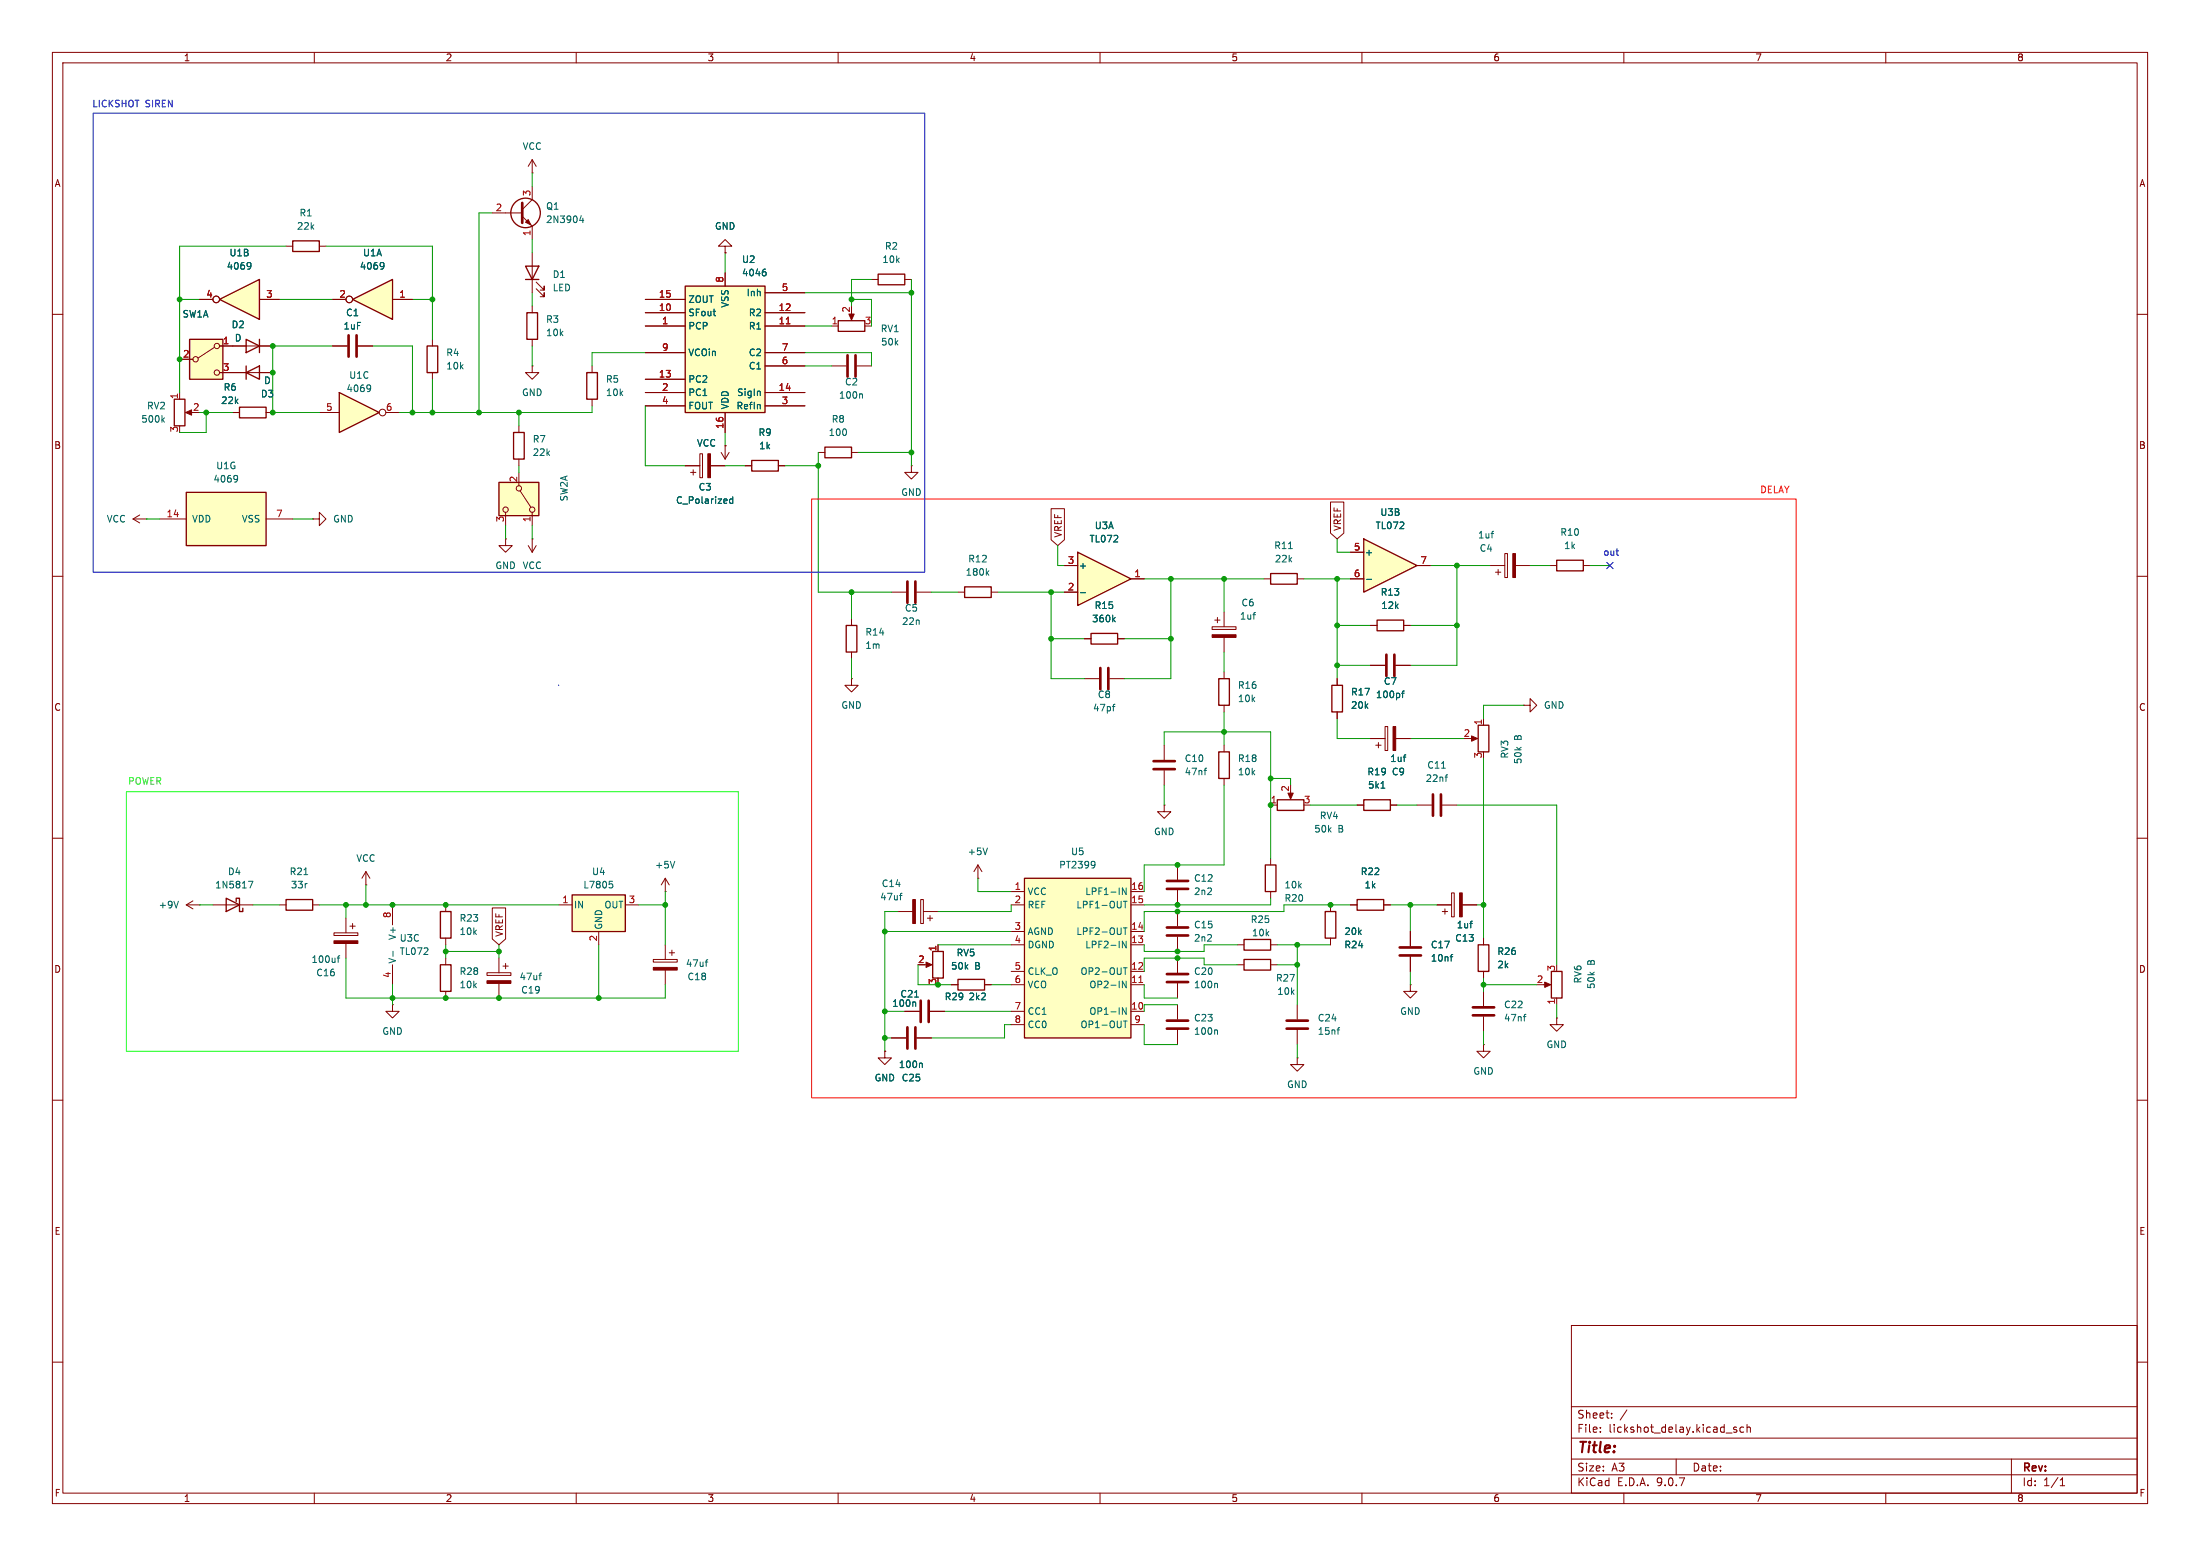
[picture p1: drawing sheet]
<svg xmlns="http://www.w3.org/2000/svg" width="420mm" height="297mm" viewBox="0 0 420 297" stroke-linecap="round" stroke-linejoin="round" font-family="sans-serif">
<g fill="none" stroke="#840000" stroke-width=".19">
<path d="M10 10h400v277h-400zM12 12h396v273h-396zM60 10v2M110 10v2M160 10v2M210 10v2M260 10v2M310 10v2M360 10v2M10 60h2M408 60h2M10 110h2"/>
<path d="M162.6 118.1v1.3M170.2 113h2.8M175 113h2.8M241.3 110.5h1.3M247.6 110.5h1.3M408 110h2M162.6 124.5v1.2M207 129.5h2.8M207 121.9h1.3M211.8 129.5h2.8M213.4 121.9h1.2M255.3 129.5v1.3"/>
<path d="M255.3 135.9v1.3M290.8 134.6h1.3v-1.2l1.3 1.2-1.3 1.3v-1.3M290.8 134.6h.1M10 160h2M222.2 153.7v1.2h1.3l-1.3 1.3-1.2-1.3h1.2M222.2 153.7h.1M259.1 153.7h1.2M265.4 153.7h1.3M270.5 153.7h2.8M275.3 153.7h2.8M408 160h2M69.8 168.9h.1"/>
<path d="M69.8 166.4l-.7 1.2M69.8 166.4l.8 1.2M69.8 166.4v2.5M127 170.2h.1M127 167.6l-.8 1.3M127 167.6l.8 1.3M127 167.6v2.6M224.8 165.1v2.8M224.8 169.9v2.8M254 172.7v1.3M254 179.1v1.2M257.8 172.7h1.3"/>
<path d="M264.2 172.7h1.2M274.3 172.7h2.8M275.3 174h1.1M275.8 173.5v1M277.1 170.4h.5v4.6h-.5zM279.1 172.7h2.8M283.2 179.1v1.2M172.7 193h2.8M177.5 193h2.8M224.8 182.9v2.8M224.8 187.7v2.8M236.2 180.3h1.3"/>
<path d="M236.2 184.2h1.3M242.6 180.3h1.2M242.6 184.2h1.2M283.2 185.4v1.3M283.2 189.2v2.8M283.2 194.1v2.8M294.6 188h1.1M297.2 190.5v1.3M10 210h2M408 210h2M300 253h108v32h-108zM10 260h2"/>
<path d="M300 278.5h108M300 274.5h108M300 268.5h108M305.5 273.2v.2M305.5 272.5v.1M307.7 270.5v.2M307.7 269.8v.1M310.6 269.1l-1.3 1.9M320 278.5v3M329.5 273.5h1.2M331.5 272.5l-.3-.1-.3 .2 .1 .2 .5 .2v.3h-.6M332.9 272.5l-.5-.1-.2 .3 .1 .6h.6"/>
<path d="M333.5 272.5l.2-.1 .4 .1 .1 .9M333.5 271.9v1.5M384 278.5v6.5M408 260h2M60 285v2M110 285v2M160 285v2M210 285v2M260 285v2M300 281.5h108M310 285v2M360 285v2"/>
<path d="M393.3 283.6h.9M393.3 282.5l.4-.4v1.5"/>
</g>
<path d="M161.5 119.4h2.1v5.1h-2.1zM242.6 109.5h5v2h-5zM208.3 120.9h5.1v2h-5.1zM254.3 130.8h2v5.1h-2zM260.3 152.7h5.1v2h-5.1zM237.5 179.3h5.1v2.1h-5.1zM253 174h2v5.1h-2zM259.1 171.7h5.1v2h-5.1zM237.5 183.1h5.1v2.1h-5.1zM282.2 180.3h2v5.1h-2zM296.2 185.4h2v5.1h-2z" fill="none" stroke="#840000" stroke-width=".25"/>
<g fill="none" stroke="#006464" stroke-width=".19">
<path d="M212.5 118.2l.4 .5M212.9 117.8l-.5 .5M246 104.7h.7M212.4 134.9h.4M212.8 134.4l-.2 .1M263.6 150.4h.8M275.2 146.6h.7M275.9 148.3h.4M276.3 147.9l-.2 .1M128.8 164.4l-.4 1.3M280.6 176.3h.5M281 175.8h.1"/>
<path d="M174.6 190.3h.7M174.6 191.2l.2 .2v.7M232.2 187.7l.2 .2v.6M290.8 194h.5M291.3 193.6l-.2 .1"/>
</g>
<g fill="none" stroke="#840000" stroke-width=".51">
<path d="M173.2 111v4.1M174.8 111v4.1M210.1 127.5v4.1M211.6 127.5v4.1M273.6 151.6v4.1M275.1 151.6v4.1M222.8 168.1h4M222.8 169.7h4M175.8 191v4.1M177.3 191v4.1M222.8 185.9h4M222.8 187.5h4"/>
<path d="M281.2 192.3h4M281.2 193.8h4"/>
</g>
<g fill="#840000" stroke="#840000" stroke-width=".19">
<path d="M294.9 187.5l1.1 .5-1.1 .5z"/>
<path d="M278.6 170.4h.5v4.6h-.5z"/>
</g>
<path d="M205.7 105.4l10.2 5.1-10.2 5.1z" fill="#ffffc2"/>
<path d="M184.1 112h5.1v2h-5.1zM205.7 105.4l10.2 5.1-10.2 5.1zM262.9 118.4h5.1v2h-5.1zM297.2 106.9h5.1v2.1h-5.1zM232.7 129.5h2v5.1h-2zM232.7 143.5h2v5.1h-2zM243.8 152.7h5.1v2h-5.1zM241.6 165.1h2v5.1h-2z" fill="none" stroke="#840000" stroke-width=".25"/>
<g fill="none" stroke="#840000" stroke-width=".19">
<path d="M182.9 113h1.2M189.2 113h1.3M203.2 108h2.5M203.2 113h2.5M215.9 110.5h2.5M231.4 119.6h4.6v.5h-4.6zM231.9 118.4h1M232.4 117.9v1M233.7 116.8v2.8M261.6 119.4h1.3M268 119.4h1.2M284.5 108h2.8"/>
<path d="M285.5 109.2h1M286 108.7v1M287.3 105.7h.5v4.5h-.5zM289.3 108h2.8M295.9 108h1.3M302.3 108h1.2M162.6 129.5v1.3h1.2l-1.2 1.3-1.3-1.3h1.3M162.6 129.5h.1M233.7 121.7v2.8M233.7 128.3v1.2M233.7 134.6v1.3M261.6 127h2.8"/>
<path d="M266.4 127h2.8M222.2 142.2v2.8M222.2 147.1v2.8M233.7 142.2v1.3M233.7 148.6v1.3M242.6 153.7h1.2M246.4 151.1v1M224.8 174v2.8M224.8 178.8v2.8M242.6 163.8v1.3M242.6 170.2v1.3M224.8 191.8v2.8"/>
<path d="M224.8 196.6v2.8M247.6 191.8v2.8M247.6 196.6v2.8M269.2 188v1.2h1.3l-1.3 1.3-1.2-1.3h1.2M269.2 188h.1"/>
</g>
<g fill="none" stroke="#006464" stroke-width=".19">
<path d="M188.4 109.3l.4 .5M188.8 109l-.5 .4M206.3 113.1h.9M239.2 117.3h.5M239.6 116.9h.1M284.7 101.8h.4M285 101.4h.1M267.6 132.3h.5M268.1 131.9l-.3 .2v1.1M229.9 147.1h.4M230.3 146.6l-.2 .1M232.2 196.6l.2 .2v.6"/>
<path d="M255.3 196.6h.4M255.7 196.2h-.2"/>
</g>
<g fill="#840000" stroke="#840000" stroke-width=".19">
<path d="M245.9 151.4h1l-.5 1.1z"/>
<path d="M231.4 121.2h4.6v.5h-4.6z"/>
<path d="M288.8 105.7h.5v4.5h-.5z"/>
</g>
<path d="M264.7 125v4M266.2 125v4M220.2 145.3h4.1M220.2 146.8h4.1M222.8 177h4M222.8 178.6h4M222.8 196.3h4M222.8 194.8h4M245.6 196.3h4.1M245.6 194.8h4.1" fill="none" stroke="#840000" stroke-width=".51"/>
<path d="M195.6 167.6h20.3v30.5h-20.3z" fill="#ffffc2"/>
<path d="M195.6 167.6h20.3v30.5h-20.3z" fill="none" stroke="#840000" stroke-width=".25"/>
<g fill="none" stroke="#840000" stroke-width=".19">
<path d="M193 170.2h2.6M193 172.7h2.6M193 177.8h2.6M215.9 170.2h2.5M215.9 172.7h2.5M215.9 177.8h2.5M193 180.3h2.6M193 185.4h2.6M193 188h2.6M193 193h2.6M193 195.6h2.6M215.9 180.3h2.5"/>
<path d="M215.9 185.4h2.5M215.9 188h2.5M215.9 193h2.5M215.9 195.6h2.5"/>
</g>
<g fill="none" stroke="#006464" stroke-width=".19">
<path d="M208.8 164.4l.2 .3a.94 .94 0 0 1-.2 .9M209 165l-.2 .2M214.4 172h.8M214.4 177.1h.8M214.8 172v1.3M214.8 177.1v1.3M215 169.5v1.3l-.7-1.3v1.3M215 179.6v1.3l-.7-1.3v1.3M214.4 184.7h.8M214.4 194.9h.8M214.8 184.7v1.3M214.8 194.9v1.3"/>
<path d="M215 187.3v1.2l-.7-1.2v1.2M215 192.3v1.3l-.7-1.3v1.3"/>
</g>
<path d="M217.4 187.5h.7" fill="none" stroke="#a90000" stroke-width=".19"/>
<path d="M109.2 170.8h10.2v7h-10.2z" fill="#ffffc2"/>
<path d="M109.2 170.8h10.2v7h-10.2zM182.9 186.9h5.1v2.1h-5.1z" fill="none" stroke="#840000" stroke-width=".25"/>
<path d="M106.7 172.7h2.5M114.3 177.8v2.5M119.4 172.7h2.5M181.6 188h1.3M188 188h1.2" fill="none" stroke="#840000" stroke-width=".19"/>
<path d="M116.3 168.2h.6M116.4 168.7h.3l.3 .2-.1 .5-.5 .1" fill="none" stroke="#006464" stroke-width=".19"/>
<path d="M260.3 102.9l10.2 5.1-10.2 5z" fill="#ffffc2"/>
<path d="M100.3 50.8h2.6l-1.3 2.5zM100.3 53.3h2.6M100.6 59.7h2v5.1h-2zM167.6 52.3h5.1v2.1h-5.1zM260.3 102.9l10.2 5.1-10.2 5zM282.2 138.4h2v5.1h-2zM178.1 181.6h2v5.1h-2z" fill="none" stroke="#840000" stroke-width=".25"/>
<g fill="none" stroke="#840000" stroke-width=".19">
<path d="M101.6 48.3v7.6M101.6 58.4v1.3M102.4 55.1l1.5 1.5v-.7v.7h-.8M102.4 53.8l1.5 1.6v-.8v.8h-.8M138.4 47h1.3l-1.3-1.3-1.2 1.3h1.2v1.3M138.4 48.3h.1M166.4 53.3h1.2M172.7 53.3h1.3M101.6 64.8v1.2M174 88.9v1.3h1.3l-1.3 1.2-1.3-1.2h1.3M174 88.9h.1M257.8 105.4h2.5"/>
<path d="M257.8 110.5h2.5M270.5 108h2.5M264.4 138.7h.5v4.6h-.5zM283.2 137.2v1.2M261.6 141h2.8M262.6 142.2h1.1M263.1 141.7v1M266.4 141h2.8M280.7 141h1M171.4 174h2.8M175.8 171.7h.5v4.6h-.5zM176.3 174h2.8"/>
<path d="M177 175.3h1.1M177.5 174.8v1M186.7 167.6h.1M186.7 165.1l-.8 1.3M186.7 165.1l.8 1.3M186.7 165.1v2.5M269.2 177.8v2.8M170.2 198.1h2.8M175 198.1h2.8M176.5 184.2h1M179.1 180.3v1.3M269.2 182.6v2.8"/>
<path d="M283.2 199.4v1.3h1.3l-1.3 1.2-1.3-1.2h1.3M283.2 199.4h.1M297.2 194.3v1.3h1.2l-1.2 1.3-1.3-1.3h1.3M297.2 194.3h.1M168.9 200.7v1.2h1.3l-1.3 1.3-1.3-1.3h1.3M168.9 200.7h.1M247.6 201.9v1.3h1.3l-1.3 1.3-1.2-1.3h1.2M247.6 201.9h.1"/>
</g>
<path d="M260.9 110.6h.9M267.9 144.5h.5M268.3 144.1h.1M171.7 170.9h.5M172.2 170.5l-.2 .1M188.5 161.9l-.4 1.2M276.9 182.6h.4M277.3 182.2h-.2M175.9 202.9l.2 .2v.7" fill="none" stroke="#006464" stroke-width=".19"/>
<path d="M173.2 196.1v4.1M174.8 196.1v4.1M267.2 182.4h4.1M267.2 180.8h4.1" fill="none" stroke="#840000" stroke-width=".51"/>
<g fill="#840000" stroke="#840000" stroke-width=".19">
<path d="M174.2 171.7h.6v4.6h-.6z"/>
<path d="M176.8 183.6l1.1 .6-1.1 .5z"/>
<path d="M265.9 138.7h.5v4.6h-.5z"/>
<path d="M280.9 140.5l1.2 .5-1.2 .5z"/>
</g>
<path d="M130.8 54.6h15.2v24.1h-15.2z" fill="#ffffc2"/>
<path d="M130.8 54.6h15.2v24.1h-15.2z" fill="none" stroke="#840000" stroke-width=".25"/>
<g fill="none" stroke="#840000" stroke-width=".19">
<path d="M123.2 59.7h7.6M123.2 57.2h7.6M138.4 52.1v2.5M146 59.7h7.7M146 55.9h7.7M63.5 66h2.8M68.3 66h2.8M123.2 77.5h7.6M123.2 74.9h7.6M123.2 67.3h7.6M123.2 62.2h7.6M123.2 72.4h7.6"/>
<path d="M138.4 78.7v3.9M146 77.5h7.7M146 74.9h7.7M146 69.9h7.7M146 67.3h7.7M146 62.2h7.7"/>
</g>
<path d="M150.1 61.8h.7" fill="none" stroke="#a90000" stroke-width=".19"/>
<path d="M145.9 51.4h.2M146 51.9l.3 .2v.3l-.3 .2" fill="none" stroke="#006464" stroke-width=".19"/>
<path d="M66.5 64v4.1M68.1 64v4.1" fill="none" stroke="#840000" stroke-width=".51"/>
<path d="M67.3 57.2l7.6-3.9v7.7z" fill="#ffffc2"/>
<g fill="none" stroke="#840000" stroke-width=".25">
<path d="M55.9 46h5.1v2h-5.1zM67.3 57.2l7.6-3.9v7.7zM81.5 66h2.1v5.1h-2.1z"/>
<circle cx="100.3" cy="40.6" r="2.82"/>
</g>
<g fill="none" stroke="#840000" stroke-width=".19">
<path d="M101.6 33h.1M101.6 35.6v2.5l-1.9 1.9M101.6 30.5v2.5M101.6 30.5l-.8 1.3M101.6 30.5l.8 1.3M54.6 47h1.3M61 47h1.2M63.5 57.2h2.5M74.9 57.2h3.8M94 40.6h5.7M99.7 41.3l1.9 1.9v2.5M82.5 64.8v1.2"/>
<path d="M82.5 71.1v1.3M25.4 99.1l1.3 .7M25.4 99.1h2.5M26.7 98.3l-1.3 .8M27.9 99.1h.1"/>
<circle cx="66.7" cy="57.1" r=".63"/>
</g>
<path d="M73.1 50.1l.2 .3a.94 .94 0 0 1-.2 .9M73.3 50.7l-.2 .2M111 41.2l-.3 .9h.7M111.3 41.6v.9" fill="none" stroke="#006464" stroke-width=".19"/>
<path d="M99.7 38.7v3.8" fill="none" stroke="#840000" stroke-width=".51"/>
<path d="M100.3 42.4l.5-.5 .5 1z" fill="#840000" stroke="#840000" stroke-width=".19"/>
<path d="M41.9 57.2l7.6-3.9v7.7z" fill="#ffffc2"/>
<path d="M41.9 57.2l7.6-3.9v7.7zM45.7 77.7h5.1v2.1h-5.1zM47 64.8l2.5 1.2-2.5 1.3zM47 71.1l2.5-1.2v2.5zM47 69.9v2.5M49.5 64.8v2.5" fill="none" stroke="#840000" stroke-width=".25"/>
<g fill="none" stroke="#840000" stroke-width=".19">
<path d="M38.1 57.2h2.5M49.5 57.2h3.8M44.4 66h7.7M44.4 71.1h7.7M44.4 78.7h1.3M50.8 78.7h1.3"/>
<circle cx="41.3" cy="57.1" r=".63"/>
</g>
<path d="M47.7 50.1l.2 .3a.94 .94 0 0 1-.2 .9M47.9 50.7l-.2 .2" fill="none" stroke="#006464" stroke-width=".19"/>
<path d="M36.2 64.8h6.3v7.6h-6.3z" fill="#ffffc2"/>
<g fill="none" stroke="#840000" stroke-width=".19">
<path d="M162.6 59.7v1M34.3 68.6h2.5M34.3 74.9v1.3M35.8 78.7h1M40.9 66.3l-3.1 2M41.9 66h2.5M41.9 71.1h2.5M158.7 69.9h2.8M158.7 62.2h1.3M163.6 69.9h2.8M130.8 88.9h2.8M131.8 90.2h1"/>
<path d="M132.3 89.7v1M133.6 86.6h.5v4.6h-.5zM135.6 88.9h2.8M137.7 86.4l.7 1.2M138.4 85.1h.1M138.4 85.1v2.5M139.2 86.4l-.8 1.2M142.2 88.9h1.3M148.6 88.9h1.3M156.2 86.4h1.3M162.6 86.4h1.2M74.9 172.7v3.8"/>
<path d="M85.1 172.7v1.3M85.1 179.1v1.2M74.9 191.8v1.2h1.3l-1.3 1.3-1.2-1.3h1.2M74.9 191.8h.1M74.9 184.2v3.8M85.1 182.9v1.3M85.1 189.2v1.3M93 185.7h4.5v.5h-4.5zM95.2 182.9v2.8M95.2 187.7v2.8M96 184.4h1M96.5 183.9v1"/>
<path d="M124.7 183.1h4.6v.5h-4.6zM127 180.3v2.8M127 185.2v2.8M127.8 181.9h1M128.3 181.4v1"/>
<circle cx="37.3" cy="68.6" r=".51"/>
<circle cx="41.4" cy="71.1" r=".51"/>
<circle cx="41.4" cy="66" r=".51"/>
</g>
<path d="M33.3 76.2h2v5.1h-2zM36.2 64.8h6.3v7.6h-6.3zM160 61.2h5.1v2h-5.1zM143.5 87.9h5.1v2h-5.1zM157.5 85.3h5.1v2.1h-5.1zM84.1 174h2v5.1h-2zM84.1 184.2h2v5h-2z" fill="none" stroke="#840000" stroke-width=".25"/>
<g fill="#840000" stroke="#840000" stroke-width=".19">
<path d="M135.1 86.6h.5v4.6h-.5z"/>
<path d="M162.1 59.9h1l-.5 1.2z"/>
<path d="M93 187.2h4.5v.5h-4.5z"/>
<path d="M124.7 184.7h4.6v.5h-4.6z"/>
<path d="M35.4 78.7l1.2-.5v1z"/>
</g>
<path d="M31.4 79.7l-.5 .5M164.5 75.2l.1 .2v.6M31 80.1l.4 .5M139.9 94.8v1.3M139.9 95.3l-.4-.1-.2 .3 .1 .5h.5M75 181.6v.9M102.9 186.2h.5M103.4 185.7l-.3 .1M134.6 183.6h.5M135.1 183.2l-.2 .1" fill="none" stroke="#006464" stroke-width=".19"/>
<path d="M161.8 67.8v4.1M163.3 67.8v4.1" fill="none" stroke="#840000" stroke-width=".51"/>
<path d="M64.8 74.9l7.6 3.8-7.6 3.9z" fill="#ffffc2"/>
<path d="M64.8 74.9l7.6 3.8-7.6 3.9z" fill="none" stroke="#840000" stroke-width=".25"/>
<g fill="none" stroke="#840000" stroke-width=".19">
<path d="M61 78.7h3.8M73.7 78.7h2.5M59.7 99.1h1.3v-1.3l1.2 1.3-1.2 1.2v-1.2M59.7 99.1h.1"/>
<circle cx="73" cy="78.7" r=".63"/>
</g>
<path d="M70.5 73.5l.3 .2a.94 .94 0 0 1-.3 1M70.8 74l-.3 .3" fill="none" stroke="#006464" stroke-width=".19"/>
<path d="M35.6 94h15.2v10.1h-15.2z" fill="#ffffc2"/>
<path d="M35.6 94h15.2v10.1h-15.2zM98 82.6h2.1v5h-2.1z" fill="none" stroke="#840000" stroke-width=".25"/>
<path d="M30.5 99.1h5.1M50.8 99.1h5.1M99.1 81.3v1.3M99.1 87.6v1.3M96.5 102.9v1.2h1.3l-1.3 1.3-1.3-1.3h1.3M96.5 102.9h.1M100.8 104.1l.8 1.3M101.6 102.9h.1M101.6 102.9v2.5M102.4 104.1l-.8 1.3" fill="none" stroke="#840000" stroke-width=".19"/>
<path d="M45.1 90.7l.3 .3a.94 .94 0 0 1-.3 1M45.4 91.3l-.3 .2" fill="none" stroke="#006464" stroke-width=".19"/>
<path d="M95.2 92.1h7.7v6.3h-7.7z" fill="#ffffc2"/>
<g fill="none" stroke="#840000" stroke-width=".19">
<path d="M38.1 57.2h2.5M49.5 57.2h3.8M63.5 57.2h2.5M74.9 57.2h3.8M123.2 59.7h7.6M123.2 57.2h7.6M138.4 48.3h.1M138.4 52.1v2.5M146 59.7h7.7M146 55.9h7.7M34.3 68.6h2.5M41.9 66h5.1"/>
<path d="M41.9 71.1h5.1M44.4 78.7h1.3M49.5 66h2.6M49.5 71.1h2.6M50.8 78.7h1.3M63.5 66h2.8M68.3 66h2.8M101.6 69.9v1.2h1.3l-1.3 1.3-1.3-1.3h1.3M101.6 69.9h.1M113 69.9v1.2M113 76.2v1.3M123.2 77.5h7.6"/>
<path d="M123.2 74.9h7.6M123.2 67.3h7.6M123.2 62.2h7.6M123.2 72.4h7.6M138.4 78.7v3.9M146 77.5h7.7M146 74.9h7.7M146 69.9h7.7M146 67.3h7.7M146 62.2h7.7M96.5 97.8v2.5M99.1 90.2v2.5"/>
<path d="M99.3 93.7l2 3.1M101.6 97.8v2.5M130.8 88.9h2.8M135.6 88.9h2.8M138.4 85.1h.1M142.2 88.9h1.3M148.6 88.9h1.3M200.7 97.1h2.5v5.9l-1.3 1.1-1.2-1.1zM254 95.8h2.5v6l-1.2 1.1-1.3-1.1zM203.2 108h2.5M203.2 113h2.5M215.9 110.5h2.5"/>
<path d="M257.8 105.4h2.5M257.8 110.5h2.5M261.6 119.4h1.3M268 119.4h1.2M270.5 108h2.5M207 121.9h1.3M213.4 121.9h1.2M255.3 129.5v1.3M255.3 135.9v1.3M261.6 127h2.8M266.4 127h2.8M259.1 153.7h1.2"/>
<path d="M261.6 141h2.8M265.4 153.7h1.3M266.4 141h2.8M35.6 172.7l1.2 .8M35.6 172.7h2.5M36.8 172l-1.2 .7M38.1 172.7h.1M40.6 172.7h7.7M53.3 172.7h1.3M59.7 172.7h1.3M63.8 178.1h4.5v.5h-4.5zM66 175.3v2.8"/>
<path d="M66.8 176.8h1M67.3 176.3v1M94 173.3h2.5v5.9l-1.3 1.1-1.2-1.1zM254 172.7v1.3M254 179.1v1.2M257.8 172.7h1.3M264.2 172.7h1.2M269.2 177.8v2.8M274.3 172.7h2.8M279.1 172.7h2.8M283.2 179.1v1.2M66 180.1v2.8"/>
<path d="M170.2 198.1h2.8M172.7 193h2.8M175 198.1h2.8M177.5 193h2.8M179.1 180.3v1.3M181.6 188h1.3M188 188h1.2M269.2 182.6v2.8M283.2 185.4v1.3M168.9 200.7h.1"/>
<circle cx="41.3" cy="57.1" r=".63"/>
<circle cx="66.7" cy="57.1" r=".63"/>
<circle cx="96.5" cy="97.3" r=".51"/>
<circle cx="99.1" cy="93.2" r=".51"/>
<circle cx="101.6" cy="97.3" r=".51"/>
</g>
<path d="M112 71.1h2v5.1h-2zM95.2 92.1h7.7v6.3h-7.7zM43.2 171.5l2.5 1.2-2.5 1.3zM45.1 172.1v-.6h.6v2.5h.7v-.6M54.6 171.7h5.1v2h-5.1z" fill="none" stroke="#840000" stroke-width=".25"/>
<path d="M63.8 179.6h4.5v.5h-4.5z" fill="#840000" stroke="#840000" stroke-width=".19"/>
<g fill="none" stroke="#006464" stroke-width=".19">
<path d="M47.7 50.1l.2 .3a.94 .94 0 0 1-.2 .9M47.9 50.7l-.2 .2M73.1 50.1l.2 .3a.94 .94 0 0 1-.2 .9M73.3 50.7l-.2 .2M145.9 51.4h.2M146 51.9l.3 .2v.3l-.3 .2M139.9 95.3l-.4-.1-.2 .3 .1 .5h.5M139.9 94.8v1.3M206.3 113.1h.9M212.5 118.2l.4 .5M212.9 117.8l-.5 .5M260.9 110.6h.9"/>
<path d="M267.6 132.3h.5M268.1 131.9l-.3 .2v1.1M263.6 150.4h.8M267.9 144.5h.5M268.3 144.1h.1M34.1 172l-.5 1.3M47.4 168.2h.9l-.6 1.3M58 166.9h.8M58.5 168.6h.1M280.6 176.3h.5M281 175.8h.1M64.4 182.9h.5"/>
<path d="M64.9 182.4l-.3 .2v1.1M174.6 190.3h.7M174.6 191.2l.2 .2v.7M276.9 182.6h.4M277.3 182.2h-.2M175.9 202.9l.2 .2v.7"/>
</g>
<g fill="none" stroke="#009600" stroke-width=".19">
<path d="M101.6 33v2.6M34.3 57.2h3.8M53.3 57.2h10.2M54.6 47h-20.3v27.9M62.2 47h20.3v17.8M78.7 57.2h3.8M94 40.6h-2.6v38.1M101.6 45.7v2.6M101.6 55.9v2.5M138.4 48.3v3.8M153.7 55.9h20.3M162.6 57.2h3.8v5"/>
<path d="M166.4 53.3h-3.8v5.1M174 53.3v35.6M38.1 78.7h6.3M39.4 78.7v3.9h-5.1M63.5 66h-11.4v12.7h8.9M71.1 66h7.6v12.7M82.5 72.4v6.3M99.1 78.7v2.6M101.6 66v3.9M113 77.5v1.2h-36.8M123.2 67.3h-10.2v2.6M123.2 77.5v11.4h7.6"/>
<path d="M153.7 69.9h5M153.7 67.3h12.7v2.6M153.7 62.2h5M27.9 99.1h2.6M55.9 99.1h3.8M99.1 88.9v1.3M138.4 88.9h3.8M138.4 82.6v2.5M149.9 88.9h6.3M156.2 86.4v26.6h14M163.8 86.4h10.2M96.5 100.3v2.6"/>
<path d="M101.6 100.3v2.6M162.6 113v5.1M177.8 113h5.1M190.5 113h12.7M200.7 113v16.5h6.3M201.9 104.1v3.9h1.3M218.4 110.5h22.9M223.5 110.5v19h-8.9M233.7 110.5v6.3M248.9 110.5h8.9M255.3 102.9v2.5h2.5M255.3 110.5v19"/>
<path d="M255.3 119.4h6.3M269.2 119.4h8.9M273 108h11.5M278.1 108v19h-8.9M292.1 108h3.8M303.5 108h3.8M162.6 125.7v3.8M200.7 121.9h6.3M214.6 121.9h8.9M233.7 124.5v3.8M233.7 135.9v6.3M255.3 137.2v3.8h6.3"/>
<path d="M255.3 127h6.3M290.8 134.6h-7.6v2.6M222.2 142.2v-2.5h20.4v24.1M222.2 149.9v3.8M233.7 149.9v15.2h-15.3v5.1M242.6 148.6h3.8v1.3M250.2 153.7h8.9M266.7 153.7h3.8M269.2 141h10.2M278.1 153.7h19.1v30.5M283.2 144.8v34.3M38.1 172.7h2.5"/>
<path d="M48.3 172.7h5M61 172.7h45.7M66 172.7v2.6M69.8 168.9v3.8M121.9 172.7h5.1M127 170.2v10.1M168.9 177.8h24.1M171.4 174h-2.5v26.7M186.7 167.6v2.6h6.3M193 172.7v1.3h-13.9M242.6 171.5v1.2h-24.2M257.8 172.7h-12.7v1.3h-26.7v3.8"/>
<path d="M265.4 172.7h8.9M269.2 172.7v5.1M281.9 172.7h1.3M66 182.9v7.6h61v-2.5M74.9 188v3.8M85.1 181.6h10.1M85.1 180.3v2.6M95.2 180.3v2.6M114.3 180.3v10.2M168.9 193h3.8M168.9 198.1h1.3M175.3 184.2v3.8h6.3"/>
<path d="M179.1 180.3h13.9M180.3 193h12.7M189.2 188h3.8M193 195.6h-1.2v2.5h-14M218.4 180.3v1.3h11.5v-1.3h6.3M218.4 188v2.5h6.4M218.4 195.6v3.8h6.4M224.8 191.8h-6.4v1.2M236.2 184.2h-6.3v-1.3h-11.5v2.5M243.8 180.3h10.2M243.8 184.2h3.8M247.6 180.3v11.5"/>
<path d="M247.6 199.4v2.5M269.2 185.4v2.6M283.2 186.7v2.5M283.2 196.9v2.5M283.2 188h10.2M297.2 191.8v2.5"/>
</g>
<path d="M306.7 107.3l1.2 1.3M307.9 107.3l-1.2 1.3" fill="none" stroke="#000084" stroke-width=".19"/>
<path d="M154.9 95.3h188v114.3h-188z" fill="none" stroke="#ff0900" stroke-width=".19"/>
<path d="M17.8 21.6h158.7v87.6h-158.7zM106.7 130.8h.1" fill="none" stroke="#0000c2" stroke-width=".19"/>
<path d="M24.1 151.1h116.9v49.6h-116.9z" fill="none" stroke="#0eff18" stroke-width=".19"/>
<path d="M150.1 61.8h.7" fill="none" stroke="#a90000" stroke-width=".19"/>
<g fill="#009600" stroke="#009600" stroke-width=".19">
<circle cx="247.6" cy="180.3" r=".46"/>
<circle cx="247.6" cy="184.2" r=".46"/>
<circle cx="254" cy="172.7" r=".46"/>
<circle cx="224.8" cy="182.9" r=".46"/>
<circle cx="224.8" cy="181.6" r=".46"/>
<circle cx="224.8" cy="174" r=".46"/>
<circle cx="224.8" cy="172.7" r=".46"/>
<circle cx="278.1" cy="108" r=".46"/>
<circle cx="278.1" cy="119.4" r=".46"/>
<circle cx="255.3" cy="110.5" r=".46"/>
<circle cx="255.3" cy="127" r=".46"/>
<circle cx="255.3" cy="119.4" r=".46"/>
<circle cx="269.2" cy="172.7" r=".46"/>
<circle cx="242.6" cy="153.7" r=".46"/>
<circle cx="242.6" cy="148.6" r=".46"/>
<circle cx="179.1" cy="188" r=".46"/>
<circle cx="223.5" cy="121.9" r=".46"/>
<circle cx="200.7" cy="121.9" r=".46"/>
<circle cx="200.7" cy="113" r=".46"/>
<circle cx="233.7" cy="110.5" r=".46"/>
<circle cx="223.5" cy="110.5" r=".46"/>
<circle cx="224.8" cy="165.1" r=".46"/>
<circle cx="283.2" cy="188" r=".46"/>
<circle cx="233.7" cy="139.7" r=".46"/>
<circle cx="283.2" cy="172.7" r=".46"/>
<circle cx="99.1" cy="78.7" r=".46"/>
<circle cx="82.5" cy="57.2" r=".46"/>
<circle cx="52.1" cy="78.7" r=".46"/>
<circle cx="39.4" cy="78.7" r=".46"/>
<circle cx="52.1" cy="71.1" r=".46"/>
<circle cx="52.1" cy="66" r=".46"/>
<circle cx="34.3" cy="68.6" r=".46"/>
<circle cx="34.3" cy="57.2" r=".46"/>
<circle cx="174" cy="55.9" r=".46"/>
<circle cx="156.2" cy="88.9" r=".46"/>
<circle cx="174" cy="86.4" r=".46"/>
<circle cx="162.6" cy="57.2" r=".46"/>
<circle cx="162.6" cy="113" r=".46"/>
<circle cx="74.9" cy="172.7" r=".46"/>
<circle cx="74.9" cy="190.5" r=".46"/>
<circle cx="69.8" cy="172.7" r=".46"/>
<circle cx="95.2" cy="190.5" r=".46"/>
<circle cx="85.1" cy="190.5" r=".46"/>
<circle cx="114.3" cy="190.5" r=".46"/>
<circle cx="95.2" cy="181.6" r=".46"/>
<circle cx="168.9" cy="198.1" r=".46"/>
<circle cx="168.9" cy="193" r=".46"/>
<circle cx="168.9" cy="177.8" r=".46"/>
<circle cx="127" cy="172.7" r=".46"/>
<circle cx="78.7" cy="78.7" r=".46"/>
<circle cx="85.1" cy="181.6" r=".46"/>
<circle cx="85.1" cy="172.7" r=".46"/>
<circle cx="91.4" cy="78.7" r=".46"/>
<circle cx="82.5" cy="78.7" r=".46"/>
<circle cx="66" cy="172.7" r=".46"/>
</g>
<text font-size="2.8" fill="#840000" x="301" y="277.9">Title:</text>
<g font-size="2.1" fill="#840000">
<text x="301" y="273.7">File:</text>
<text x="301" y="271">Sheet:</text>
<text x="307.1" y="273.7">lickshot_delay.kicad_sch</text>
<text x="301" y="281.1">Size:</text>
<text x="307.6" y="281.1">A3</text>
<text x="323" y="281.1">Date:</text>
<text x="386" y="281.3">Rev:</text>
<text x="301" y="283.9">KiCad</text>
<text x="308.7" y="283.9">E.D.A.</text>
<text x="316.3" y="283.9">9.0.7</text>
<text x="386" y="283.9">Id:</text>
<text x="390.1" y="283.9">1/1</text>
</g>
<g font-size="1.8" fill="#840000">
<text x="35" y="11.9">1</text>
<text x="85" y="11.9">2</text>
<text x="135" y="11.9">3</text>
<text x="185" y="11.9">4</text>
<text x="235" y="11.9">5</text>
<text x="285" y="11.9">6</text>
<text x="335" y="11.9">7</text>
<text x="385" y="11.9">8</text>
<text x="10.3" y="35.9">A</text>
<text x="408.3" y="35.9">A</text>
<text x="10.3" y="85.9">B</text>
<text x="408.2" y="85.9">B</text>
<text x="256.2" y="101.4" transform="rotate(-90 256.2 101.4)">VREF</text>
<text x="202.9" y="102.7" transform="rotate(-90 202.9 102.7)">VREF</text>
<text x="10.3" y="135.9">C</text>
<text x="408.2" y="135.9">C</text>
<text x="96.2" y="178.9" transform="rotate(-90 96.2 178.9)">VREF</text>
<text x="10.3" y="185.9">D</text>
<text x="408.2" y="185.9">D</text>
<text x="10.3" y="235.9">E</text>
<text x="408.3" y="235.9">E</text>
<text x="10.3" y="285.9">F</text>
<text x="35" y="286.9">1</text>
<text x="85" y="286.9">2</text>
<text x="135" y="286.9">3</text>
<text x="185" y="286.9">4</text>
<text x="235" y="286.9">5</text>
<text x="285" y="286.9">6</text>
<text x="335" y="286.9">7</text>
<text x="385" y="286.9">8</text>
<text x="408.3" y="285.9">F</text>
</g>
<g font-size="1.8" fill="#0000c2">
<text x="17.5" y="20.7">LICKSHOT</text>
<text x="27.7" y="20.7">SIREN</text>
<text x="306" y="106.3">out</text>
</g>
<g font-size="1.8" fill="#006464">
<text x="99.7" y="28.8">VCC</text>
<text x="57.1" y="41.5">R1</text>
<text x="104.1" y="40.2">Q1</text>
<text x="56.6" y="44">22k</text>
<text x="104.1" y="42.8">2N3904</text>
<text x="136.4" y="44">GND</text>
<text x="168.8" y="47.9">R2</text>
<text x="43.2" y="51.7">4069</text>
<text x="43.7" y="49.1">U1B</text>
<text x="68.6" y="51.7">4069</text>
<text x="69.2" y="49.1">U1A</text>
<text x="105.4" y="53.3">D1</text>
<text x="141.6" y="50.4">U2</text>
<text x="141.6" y="52.9">4046</text>
<text x="168.4" y="50.4">10k</text>
<text x="105.4" y="55.8">LED</text>
<text x="131.3" y="58">ZOUT</text>
<text x="139.3" y="58.8" transform="rotate(-90 139.3 58.8)">VSS</text>
<text x="142.4" y="56.7">Inh</text>
<text x="34.8" y="60.8">SW1A</text>
<text x="44.1" y="62.8">D2</text>
<text x="44.7" y="65.4">D</text>
<text x="65.5" y="63.1">1uF</text>
<text x="66" y="60.6">C1</text>
<text x="104.1" y="61.8">R3</text>
<text x="104.1" y="64.4">10k</text>
<text x="131.3" y="63.1">PCP</text>
<text x="131.3" y="60.6">SFout</text>
<text x="142.9" y="63.1">R1</text>
<text x="142.9" y="60.6">R2</text>
<text x="168" y="63.6">RV1</text>
<text x="85.1" y="68.2">R4</text>
<text x="85.1" y="70.7">10k</text>
<text x="131.3" y="68.2">VCOin</text>
<text x="142.9" y="70.7">C1</text>
<text x="142.9" y="68.2">C2</text>
<text x="168.1" y="66.1">50k</text>
<text x="42.1" y="77.3">22k</text>
<text x="42.6" y="74.8">R6</text>
<text x="49.7" y="76">D3</text>
<text x="50.3" y="73.5">D</text>
<text x="66.1" y="75">4069</text>
<text x="66.6" y="72.5">U1C</text>
<text x="99.6" y="75.8">GND</text>
<text x="115.6" y="73.3">R5</text>
<text x="115.6" y="75.8">10k</text>
<text x="131.3" y="75.8">PC1</text>
<text x="131.3" y="73.3">PC2</text>
<text x="140.6" y="75.8">SigIn</text>
<text x="160.1" y="76.3">100n</text>
<text x="161.2" y="73.8">C2</text>
<text x="26.9" y="80.9">500k</text>
<text x="28" y="78.3">RV2</text>
<text x="131.3" y="78.3">FOUT</text>
<text x="139.3" y="78.2" transform="rotate(-90 139.3 78.2)">VDD</text>
<text x="140.5" y="78.3">RefIn</text>
<text x="144.7" y="83.4">R9</text>
<text x="158.1" y="83.4">100</text>
<text x="158.7" y="80.9">R8</text>
<text x="41.2" y="89.8">U1G</text>
<text x="101.6" y="84.7">R7</text>
<text x="101.6" y="87.2">22k</text>
<text x="133" y="85.4">VCC</text>
<text x="144.8" y="86">1k</text>
<text x="40.7" y="92.3">4069</text>
<text x="108.6" y="95.8" transform="rotate(-90 108.6 95.8)">SW2A</text>
<text x="133.3" y="93.8">C3</text>
<text x="172" y="94.8">GND</text>
<text x="20.3" y="99.9">VCC</text>
<text x="36.6" y="99.9">VDD</text>
<text x="46.1" y="99.9">VSS</text>
<text x="63.5" y="99.9">GND</text>
<text x="129" y="96.4">C_Polarized</text>
<text x="208.9" y="101.2">U3A</text>
<text x="262.5" y="101.2">TL072</text>
<text x="263.4" y="98.7">U3B</text>
<text x="184.7" y="107.5">R12</text>
<text x="207.9" y="103.7">TL072</text>
<text x="243.2" y="105">R11</text>
<text x="243.3" y="107.5">22k</text>
<text x="260.5" y="106.3">+</text>
<text x="282.1" y="103">1uf</text>
<text x="282.4" y="105.5">C4</text>
<text x="297.8" y="102.5">R10</text>
<text x="298.5" y="105">1k</text>
<text x="94.5" y="108.8">GND</text>
<text x="99.7" y="108.8">VCC</text>
<text x="184.3" y="110.1">180k</text>
<text x="205.9" y="108.8">+</text>
<text x="263.5" y="113.9">R13</text>
<text x="172.1" y="119.5">22n</text>
<text x="172.6" y="116.9">C5</text>
<text x="208.4" y="119">360k</text>
<text x="208.9" y="116.4">R15</text>
<text x="236.6" y="118.5">1uf</text>
<text x="236.9" y="115.9">C6</text>
<text x="263.6" y="116.4">12k</text>
<text x="165.1" y="121.5">R14</text>
<text x="165.1" y="124.1">1m</text>
<text x="236.2" y="131.7">R16</text>
<text x="264.1" y="130.9">C7</text>
<text x="160.5" y="135.5">GND</text>
<text x="208.6" y="136">47pf</text>
<text x="209.5" y="133.5">C8</text>
<text x="236.2" y="134.2">10k</text>
<text x="257.8" y="135.5">20k</text>
<text x="257.8" y="132.9">R17</text>
<text x="262.6" y="133.5">100pf</text>
<text x="294.6" y="135.5">GND</text>
<text x="290.7" y="141.3" transform="rotate(-90 290.7 141.3)">B</text>
<text x="226.1" y="148.2">47nf</text>
<text x="226.1" y="145.6">C10</text>
<text x="236.2" y="148.2">10k</text>
<text x="236.2" y="145.6">R18</text>
<text x="260.9" y="148.2">R19</text>
<text x="265.3" y="145.6">1uf</text>
<text x="265.6" y="148.2">C9</text>
<text x="272.1" y="149.5">22nf</text>
<text x="272.4" y="146.9">C11</text>
<text x="288.1" y="144.9" transform="rotate(-90 288.1 144.9)">RV3</text>
<text x="290.7" y="145.9" transform="rotate(-90 290.7 145.9)">50k</text>
<text x="261.1" y="150.7">5k1</text>
<text x="220.2" y="159.6">GND</text>
<text x="250.8" y="159.1">50k</text>
<text x="251.9" y="156.6">RV4</text>
<text x="255.4" y="159.1">B</text>
<text x="43.4" y="167.2">D4</text>
<text x="55.2" y="167.2">R21</text>
<text x="67.9" y="164.7">VCC</text>
<text x="112.9" y="167.2">U4</text>
<text x="125" y="166">+5V</text>
<text x="184.7" y="163.4">+5V</text>
<text x="202.1" y="166">PT2399</text>
<text x="204.4" y="163.4">U5</text>
<text x="259.7" y="167.2">R22</text>
<text x="30.2" y="173.6">+9V</text>
<text x="41" y="169.8">1N5817</text>
<text x="55.4" y="169.8">33r</text>
<text x="109.5" y="173.6">IN</text>
<text x="111.3" y="169.8">L7805</text>
<text x="115.3" y="173.6">OUT</text>
<text x="167.9" y="172.1">47uf</text>
<text x="168.2" y="169.5">C14</text>
<text x="196.1" y="171">VCC</text>
<text x="196.1" y="173.6">REF</text>
<text x="205.4" y="173.6">LPF1-OUT</text>
<text x="207.1" y="171">LPF1-IN</text>
<text x="227.8" y="168.5">C12</text>
<text x="227.8" y="171">2n2</text>
<text x="245.1" y="169.8">10k</text>
<text x="245.1" y="172.3">R20</text>
<text x="260.4" y="169.8">1k</text>
<text x="75.8" y="179.5" transform="rotate(-90 75.8 179.5)">V+</text>
<text x="76.2" y="179.9">U3C</text>
<text x="87.6" y="178.7">10k</text>
<text x="87.6" y="176.1">R23</text>
<text x="115.2" y="177.5" transform="rotate(-90 115.2 177.5)">GND</text>
<text x="196.1" y="178.7">AGND</text>
<text x="205.4" y="178.7">LPF2-OUT</text>
<text x="227.8" y="177.4">C15</text>
<text x="227.8" y="179.9">2n2</text>
<text x="238.7" y="176.4">R25</text>
<text x="238.9" y="178.9">10k</text>
<text x="256.5" y="178.7">20k</text>
<text x="277.7" y="179.9">C13</text>
<text x="278" y="177.4">1uf</text>
<text x="59.4" y="184">100uf</text>
<text x="75.8" y="184" transform="rotate(-90 75.8 184)">V-</text>
<text x="76.2" y="182.5">TL072</text>
<text x="130.8" y="184.8">47uf</text>
<text x="181.5" y="185.3">50k</text>
<text x="182.5" y="182.7">RV5</text>
<text x="186.1" y="185.3">B</text>
<text x="196.1" y="181.2">DGND</text>
<text x="207.1" y="181.2">LPF2-IN</text>
<text x="256.5" y="181.2">R24</text>
<text x="273.1" y="183.7">10nf</text>
<text x="273.1" y="181.2">C17</text>
<text x="285.8" y="182.5">R26</text>
<text x="285.8" y="185">2k</text>
<text x="304.6" y="184.3" transform="rotate(-90 304.6 184.3)">B</text>
<text x="60.3" y="186.5">C16</text>
<text x="87.6" y="188.8">10k</text>
<text x="87.6" y="186.3">R28</text>
<text x="99.1" y="187.3">47uf</text>
<text x="99.4" y="189.8">C19</text>
<text x="131.1" y="187.3">C18</text>
<text x="171.8" y="190.6">C21</text>
<text x="180.2" y="191.1">R29</text>
<text x="184.8" y="191.1">2k2</text>
<text x="196.1" y="186.3">CLK_O</text>
<text x="196.1" y="188.8">VCO</text>
<text x="206.2" y="186.3">OP2-OUT</text>
<text x="207.9" y="188.8">OP2-IN</text>
<text x="227.8" y="188.8">100n</text>
<text x="227.8" y="186.3">C20</text>
<text x="243.5" y="187.6">R27</text>
<text x="243.7" y="190.1">10k</text>
<text x="302.1" y="187.8" transform="rotate(-90 302.1 187.8)">RV6</text>
<text x="304.6" y="188.9" transform="rotate(-90 304.6 188.9)">50k</text>
<text x="72.9" y="197.7">GND</text>
<text x="170.2" y="192.4">100n</text>
<text x="196.1" y="193.9">CC1</text>
<text x="196.1" y="196.4">CC0</text>
<text x="206.2" y="196.4">OP1-OUT</text>
<text x="207.9" y="193.9">OP1-IN</text>
<text x="227.8" y="197.7">100n</text>
<text x="227.8" y="195.2">C23</text>
<text x="251.5" y="197.7">15nf</text>
<text x="251.5" y="195.2">C24</text>
<text x="267.2" y="193.9">GND</text>
<text x="287" y="195.2">47nf</text>
<text x="287" y="192.6">C22</text>
<text x="295.1" y="200.3">GND</text>
<text x="166.9" y="206.6">GND</text>
<text x="171.5" y="204.1">100n</text>
<text x="172" y="206.6">C25</text>
<text x="245.6" y="207.9">GND</text>
<text x="281.2" y="205.3">GND</text>
</g>
<g font-size="1.8" fill="#a90000">
<text x="94.5" y="40.4">2</text>
<text x="101.3" y="37.5" transform="rotate(-90 101.3 37.5)">3</text>
<text x="101.3" y="45.2" transform="rotate(-90 101.3 45.2)">1</text>
<text x="39.3" y="56.9">4</text>
<text x="50.7" y="56.9">3</text>
<text x="64.7" y="56.9">2</text>
<text x="76.1" y="56.9">1</text>
<text x="125.7" y="59.4">10</text>
<text x="125.7" y="56.9">15</text>
<text x="138.2" y="54" transform="rotate(-90 138.2 54)">8</text>
<text x="148.5" y="59.4">12</text>
<text x="149.2" y="55.6">5</text>
<text x="162.3" y="59.8" transform="rotate(-90 162.3 59.8)">2</text>
<text x="42.5" y="65.8">1</text>
<text x="126.3" y="62">1</text>
<text x="148.5" y="62">11</text>
<text x="158.7" y="62">1</text>
<text x="165" y="62">3</text>
<text x="34.9" y="68.3">2</text>
<text x="42.5" y="70.9">3</text>
<text x="126.3" y="67.1">9</text>
<text x="149.2" y="69.6">6</text>
<text x="149.2" y="67.1">7</text>
<text x="34" y="76.3" transform="rotate(-90 34 76.3)">1</text>
<text x="125.7" y="72.1">13</text>
<text x="126.3" y="77.2">4</text>
<text x="126.3" y="74.7">2</text>
<text x="148.5" y="74.7">14</text>
<text x="149.2" y="77.2">3</text>
<text x="34" y="82.6" transform="rotate(-90 34 82.6)">3</text>
<text x="36.8" y="78.5">2</text>
<text x="62.2" y="78.5">5</text>
<text x="73.6" y="78.5">6</text>
<text x="138.2" y="82" transform="rotate(-90 138.2 82)">16</text>
<text x="98.8" y="92.1" transform="rotate(-90 98.8 92.1)">2</text>
<text x="31.7" y="98.8">14</text>
<text x="52.6" y="98.8">7</text>
<text x="96.3" y="99.8" transform="rotate(-90 96.3 99.8)">3</text>
<text x="101.3" y="99.8" transform="rotate(-90 101.3 99.8)">1</text>
<text x="203.8" y="107.7">3</text>
<text x="258.4" y="105.2">5</text>
<text x="271.1" y="107.7">7</text>
<text x="203.8" y="112.8">2</text>
<text x="216.5" y="110.2">1</text>
<text x="258.4" y="110.2">6</text>
<text x="279.3" y="140.7">2</text>
<text x="283" y="138.5" transform="rotate(-90 283 138.5)">1</text>
<text x="283" y="144.9" transform="rotate(-90 283 144.9)">3</text>
<text x="242.5" y="153.4">1</text>
<text x="246.1" y="151.2" transform="rotate(-90 246.1 151.2)">2</text>
<text x="248.8" y="153.4">3</text>
<text x="107.2" y="172.5">1</text>
<text x="119.9" y="172.5">3</text>
<text x="193.6" y="169.9">1</text>
<text x="193.6" y="172.5">2</text>
<text x="215.9" y="169.9">16</text>
<text x="215.9" y="172.5">15</text>
<text x="74.7" y="175.3" transform="rotate(-90 74.7 175.3)">8</text>
<text x="114" y="179.8" transform="rotate(-90 114 179.8)">2</text>
<text x="193.6" y="177.5">3</text>
<text x="215.9" y="177.5">14</text>
<text x="175.2" y="183.9">2</text>
<text x="178.8" y="181.7" transform="rotate(-90 178.8 181.7)">1</text>
<text x="193.6" y="180.1">4</text>
<text x="193.6" y="185.2">5</text>
<text x="215.9" y="180.1">13</text>
<text x="215.9" y="185.2">12</text>
<text x="296.9" y="185.5" transform="rotate(-90 296.9 185.5)">3</text>
<text x="74.7" y="186.8" transform="rotate(-90 74.7 186.8)">4</text>
<text x="178.8" y="188" transform="rotate(-90 178.8 188)">3</text>
<text x="193.6" y="187.7">6</text>
<text x="215.9" y="187.7">11</text>
<text x="293.3" y="187.7">2</text>
<text x="296.9" y="191.8" transform="rotate(-90 296.9 191.8)">1</text>
<text x="193.6" y="192.8">7</text>
<text x="193.6" y="195.3">8</text>
<text x="215.9" y="192.8">10</text>
<text x="216.5" y="195.3">9</text>
</g>
<text font-size="1.8" fill="#ff060a" x="335.9" y="94.3">DELAY</text>
<text font-size="1.8" fill="#68ff0e" x="24.3" y="150">POWER</text>
</svg>
